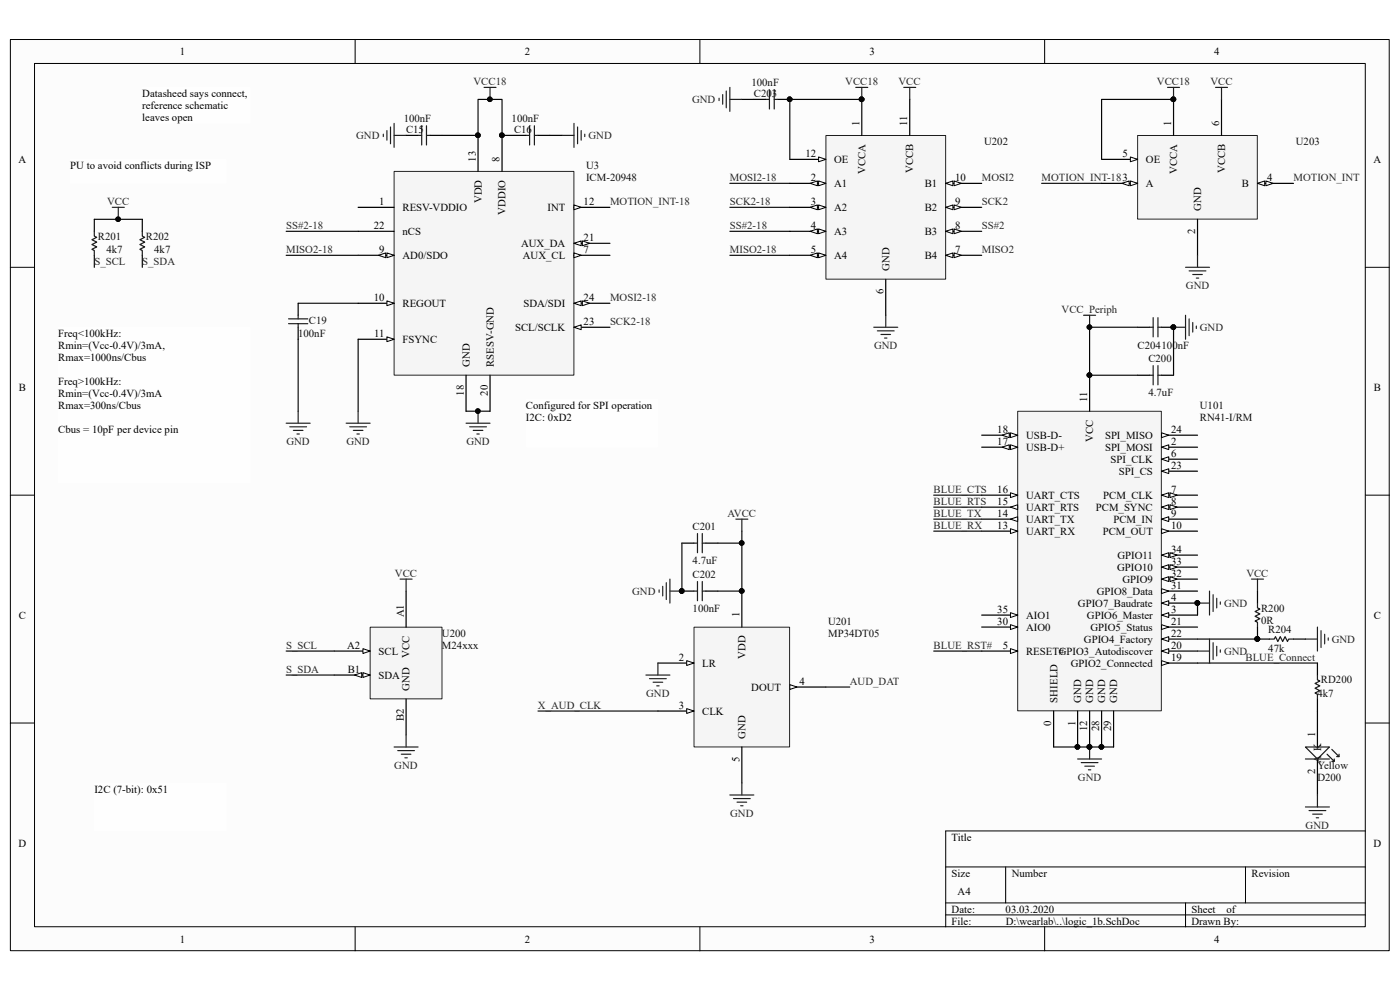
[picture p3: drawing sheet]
<svg xmlns="http://www.w3.org/2000/svg" width="297mm" height="210mm" viewBox="0 0 297 210" stroke-linecap="round" stroke-linejoin="round" font-family="sans-serif">
<path d="M2.2 8.4h292.5v193.3h-292.5z" fill="#fcfcfc"/>
<path d="M2.2 8.4h292.5v193.3h-292.5z" fill="none" stroke="#000" stroke-width=".21"/>
<path d="M7.4 13.5h282.2v183.1h-282.2z" fill="#fcfcfc"/>
<g fill="none" stroke="#000" stroke-width=".21">
<path d="M7.3 13.5h282.3v183.1h-282.3zM75.3 8.4v5.1M148.5 8.4v5.1M221.6 8.4v5.1M2.2 56.7h5.1M289.7 56.7h5.1M2.2 105h5.1M289.7 105h5.1M2.2 153.4h5.1M289.7 153.4h5.1M289.7 176.3h-89.1v20.3M75.3 196.6v5.1"/>
<path d="M148.5 196.6v5.1M200.6 183.9h89.1M200.6 191.5h89.1M200.6 194.1h89.1M213.4 183.9v7.6M221.6 196.6v5.1M251.5 191.5v5.1M264.2 183.9v7.6"/>
</g>
<g fill="none" stroke="#262626" stroke-width=".25">
<path d="M81.3 28.5v.5M82.1 27.7v2M82.8 26.9v3.6M83.6 28.7h2.6M83.6 26.2v5.1M119.2 28.7h2.6M121.8 26.2v5.1M122.5 26.9v3.6M123.3 27.7v2M124.1 28.5v.5M23.8 44h2.6M25.1 44v2.5"/>
<path d="M60.7 89.8h5.1M61.5 90.5h3.5M62.2 91.3h2.1M63 92.1h.5M63.3 87.2v2.6M73.4 89.8h5.1M74.2 90.5h3.6M75 91.3h2M75.7 92.1h.5M76 87.2v2.6M98.9 89.8h5.1M99.6 90.5h3.6"/>
<path d="M100.4 91.3h2M101.2 92.1h.5M101.4 87.2v2.6"/>
</g>
<g fill="#0e0e0e" stroke="#0e0e0e" stroke-width=".21">
<circle cx="101.4" cy="87.2" r=".49"/>
<circle cx="25.1" cy="46.5" r=".49"/>
</g>
<path d="M20 46.5h10.2M63.3 64.3h12.7M63.3 72v15.2M76 72v15.2M98.9 87.2h5.1" fill="none" stroke="#0e0e0e" stroke-width=".25"/>
<path d="M83.7 36.4h38.1v43.2h-38.1z" fill="#f5f5f5"/>
<path d="M83.6 36.4h38.2v43.2h-38.2z" fill="none" stroke="#262626" stroke-width=".21"/>
<path d="M76 44h7.6M121.8 69.4h7.6" fill="none" stroke="#000" stroke-width=".25"/>
<path d="M121.8 69.4l1.5-.5v1z" fill="#fcfcfc"/>
<path d="M121.8 69.4l1.5-.5v1z" fill="none" stroke="#000" stroke-width=".21"/>
<path d="M121.8 64.3h7.6" fill="none" stroke="#000" stroke-width=".25"/>
<path d="M121.8 64.3l1.5-.5v1z" fill="#fcfcfc"/>
<path d="M121.8 64.3l1.5-.5v1z" fill="none" stroke="#000" stroke-width=".21"/>
<path d="M123.5 63.8l1.6 .5-1.6 .5z" fill="#fcfcfc"/>
<path d="M123.5 63.8l1.6 .5-1.6 .5z" fill="none" stroke="#000" stroke-width=".21"/>
<path d="M121.8 51.6h7.6" fill="none" stroke="#000" stroke-width=".25"/>
<path d="M121.8 51.6l1.5-.5v1z" fill="#fcfcfc"/>
<path d="M121.8 51.6l1.5-.5v1z" fill="none" stroke="#000" stroke-width=".21"/>
<path d="M123.5 51.1l1.6 .5-1.6 .5z" fill="#fcfcfc"/>
<path d="M123.5 51.1l1.6 .5-1.6 .5z" fill="none" stroke="#000" stroke-width=".21"/>
<path d="M121.8 54.2h7.6" fill="none" stroke="#000" stroke-width=".25"/>
<path d="M121.8 53.7l1.5 .5-1.5 .5z" fill="#fcfcfc"/>
<path d="M121.8 53.7l1.5 .5-1.5 .5z" fill="none" stroke="#000" stroke-width=".21"/>
<path d="M106.5 28.7v7.7M76 54.2h7.6" fill="none" stroke="#000" stroke-width=".25"/>
<circle cx="106.5" cy="28.7" r=".49" fill="#0e0e0e" stroke="#0e0e0e" stroke-width=".21"/>
<path d="M82.1 53.7l1.5 .5-1.5 .5z" fill="#fcfcfc"/>
<path d="M82.1 53.7l1.5 .5-1.5 .5z" fill="none" stroke="#000" stroke-width=".21"/>
<path d="M80.3 54.2l1.5-.5v1z" fill="#fcfcfc"/>
<path d="M80.3 54.2l1.5-.5v1z" fill="none" stroke="#000" stroke-width=".21"/>
<path d="M76 64.3h7.6" fill="none" stroke="#000" stroke-width=".25"/>
<path d="M82.1 63.8l1.5 .5-1.5 .5z" fill="#fcfcfc"/>
<path d="M82.1 63.8l1.5 .5-1.5 .5z" fill="none" stroke="#000" stroke-width=".21"/>
<path d="M76 72h7.6" fill="none" stroke="#000" stroke-width=".25"/>
<path d="M82.1 71.5l1.5 .5-1.5 .5z" fill="#fcfcfc"/>
<path d="M82.1 71.5l1.5 .5-1.5 .5z" fill="none" stroke="#000" stroke-width=".21"/>
<path d="M121.8 44h7.6" fill="none" stroke="#000" stroke-width=".25"/>
<path d="M121.8 43.5l1.5 .5-1.5 .5z" fill="#fcfcfc"/>
<path d="M121.8 43.5l1.5 .5-1.5 .5z" fill="none" stroke="#000" stroke-width=".21"/>
<path d="M86.2 28.7h2.5M91.2 28.7h2.6M101.4 28.7v7.7M109 28.7h2.6M114.1 28.7h2.6M76 49.1h7.6M63.3 64.3v2.6M63.3 69.4v2.6M98.9 79.6v7.6M104 79.6v7.6" fill="none" stroke="#000" stroke-width=".25"/>
<g fill="#0e0e0e" stroke="#0e0e0e" stroke-width=".21">
<circle cx="101.4" cy="28.7" r=".49"/>
<circle cx="106.5" cy="28.7" r=".49"/>
</g>
<path d="M88.7 28.7h.8M89.5 26.7v4.1M90.5 26.7v4.1M90.5 28.7h.7M111.6 28.7h.8M112.4 26.7v4.1M113.4 28.7h.7M113.4 26.7v4.1M61.2 67.6h4.1M61.2 68.7h4.1M63.3 66.9v.7M63.3 68.7v.7" fill="none" stroke="#1c1c1c" stroke-width=".25"/>
<path d="M116.7 28.7h2.5" fill="none" stroke="#0e0e0e" stroke-width=".25"/>
<path d="M30.3 18.6h22.7v7.6h-22.7z" fill="#fefefe"/>
<path d="M30.2 18.5h22.8v7.7h-22.8z" fill="none" stroke="#fefefe" stroke-width=".21"/>
<path d="M20 46.5v2.6M20 54.2v2.5M30.2 46.5v2.6M30.2 54.2v2.5" fill="none" stroke="#000" stroke-width=".25"/>
<path d="M20 49.1v1l.5 .2-1 .6 1 .5-1 .5 1 .5-1 .5 .5 .2v1.1M30.2 49.1v1l.5 .2-1 .6 1 .5-1 .5 1 .5-1 .5 .5 .2v1.1" fill="none" stroke="#1c1c1c" stroke-width=".25"/>
<path d="M12.4 69.5h40.6v32.9h-40.6z" fill="#fefefe"/>
<path d="M12.4 69.4h40.6v33h-40.6z" fill="none" stroke="#fefefe" stroke-width=".21"/>
<path d="M241.3 69.4h2.6M246.4 69.4h2.6" fill="none" stroke="#000" stroke-width=".25"/>
<circle cx="248.9" cy="69.4" r=".49" fill="#0e0e0e" stroke="#0e0e0e" stroke-width=".21"/>
<path d="M243.9 69.4h.7M244.6 67.4v4.1M245.7 67.4v4.1M245.7 69.4h.7" fill="none" stroke="#1c1c1c" stroke-width=".25"/>
<path d="M111.7 84.8h27.8v10h-27.8z" fill="#fefefe"/>
<path d="M111.6 84.7h27.9v10.1h-27.9z" fill="none" stroke="#fefefe" stroke-width=".21"/>
<path d="M215.9 87.3h30.5v63.5h-30.5z" fill="#f5f5f5"/>
<path d="M215.9 87.2h30.5v63.6h-30.5z" fill="none" stroke="#262626" stroke-width=".21"/>
<path d="M231.2 79.6v7.6M246.4 94.9h7.7M228.6 150.8v7.7M231.2 150.8v7.7M233.7 150.8v7.7M236.2 150.8v7.7" fill="none" stroke="#000" stroke-width=".25"/>
<g fill="#0e0e0e" stroke="#0e0e0e" stroke-width=".21">
<circle cx="228.6" cy="158.4" r=".49"/>
<circle cx="231.1" cy="158.4" r=".49"/>
<circle cx="233.7" cy="158.4" r=".49"/>
<circle cx="231.1" cy="79.6" r=".49"/>
</g>
<path d="M246.4 94.9l1.6-.5v1z" fill="#fcfcfc"/>
<path d="M246.4 94.9l1.6-.5v1z" fill="none" stroke="#000" stroke-width=".21"/>
<path d="M246.4 97.4h7.7" fill="none" stroke="#000" stroke-width=".25"/>
<path d="M246.4 97.4l1.6-.5v1z" fill="#fcfcfc"/>
<path d="M246.4 97.4l1.6-.5v1z" fill="none" stroke="#000" stroke-width=".21"/>
<path d="M246.4 92.3h7.7" fill="none" stroke="#000" stroke-width=".25"/>
<path d="M246.4 91.8l1.6 .5-1.6 .5z" fill="#fcfcfc"/>
<path d="M246.4 91.8l1.6 .5-1.6 .5z" fill="none" stroke="#000" stroke-width=".21"/>
<path d="M246.4 100h7.7" fill="none" stroke="#000" stroke-width=".25"/>
<path d="M246.4 100l1.6-.6v1.1z" fill="#fcfcfc"/>
<path d="M246.4 100l1.6-.6v1.1z" fill="none" stroke="#000" stroke-width=".21"/>
<path d="M246.4 105h7.7" fill="none" stroke="#000" stroke-width=".25"/>
<path d="M246.4 105l1.6-.5v1.1z" fill="#fcfcfc"/>
<path d="M246.4 105l1.6-.5v1.1z" fill="none" stroke="#000" stroke-width=".21"/>
<path d="M248.2 104.5l1.5 .5-1.5 .6z" fill="#fcfcfc"/>
<path d="M248.2 104.5l1.5 .5-1.5 .6z" fill="none" stroke="#000" stroke-width=".21"/>
<path d="M246.4 107.6h7.7" fill="none" stroke="#000" stroke-width=".25"/>
<path d="M246.4 107.6l1.6-.5v1z" fill="#fcfcfc"/>
<path d="M246.4 107.6l1.6-.5v1z" fill="none" stroke="#000" stroke-width=".21"/>
<path d="M248.2 107.1l1.5 .5-1.5 .5z" fill="#fcfcfc"/>
<path d="M248.2 107.1l1.5 .5-1.5 .5z" fill="none" stroke="#000" stroke-width=".21"/>
<path d="M246.4 110.1h7.7" fill="none" stroke="#000" stroke-width=".25"/>
<path d="M246.4 110.1l1.6-.5v1z" fill="#fcfcfc"/>
<path d="M246.4 110.1l1.6-.5v1z" fill="none" stroke="#000" stroke-width=".21"/>
<path d="M246.4 112.7h7.7" fill="none" stroke="#000" stroke-width=".25"/>
<path d="M246.4 112.2l1.6 .5-1.6 .5z" fill="#fcfcfc"/>
<path d="M246.4 112.2l1.6 .5-1.6 .5z" fill="none" stroke="#000" stroke-width=".21"/>
<path d="M208.3 92.3h7.6" fill="none" stroke="#000" stroke-width=".25"/>
<path d="M214.4 91.8l1.5 .5-1.5 .5z" fill="#fcfcfc"/>
<path d="M214.4 91.8l1.5 .5-1.5 .5z" fill="none" stroke="#000" stroke-width=".21"/>
<path d="M212.6 92.3l1.5-.5v1z" fill="#fcfcfc"/>
<path d="M212.6 92.3l1.5-.5v1z" fill="none" stroke="#000" stroke-width=".21"/>
<path d="M208.3 94.9h7.6" fill="none" stroke="#000" stroke-width=".25"/>
<path d="M214.4 94.4l1.5 .5-1.5 .5z" fill="#fcfcfc"/>
<path d="M214.4 94.4l1.5 .5-1.5 .5z" fill="none" stroke="#000" stroke-width=".21"/>
<path d="M212.6 94.9l1.5-.5v1z" fill="#fcfcfc"/>
<path d="M212.6 94.9l1.5-.5v1z" fill="none" stroke="#000" stroke-width=".21"/>
<path d="M208.3 112.7h7.6" fill="none" stroke="#000" stroke-width=".25"/>
<path d="M214.4 112.2l1.5 .5-1.5 .5z" fill="#fcfcfc"/>
<path d="M214.4 112.2l1.5 .5-1.5 .5z" fill="none" stroke="#000" stroke-width=".21"/>
<path d="M208.3 110.1h7.6" fill="none" stroke="#000" stroke-width=".25"/>
<path d="M214.4 110.1l1.5-.5v1z" fill="#fcfcfc"/>
<path d="M214.4 110.1l1.5-.5v1z" fill="none" stroke="#000" stroke-width=".21"/>
<path d="M208.3 107.6h7.6" fill="none" stroke="#000" stroke-width=".25"/>
<path d="M214.4 107.6l1.5-.5v1z" fill="#fcfcfc"/>
<path d="M214.4 107.6l1.5-.5v1z" fill="none" stroke="#000" stroke-width=".21"/>
<path d="M208.3 105h7.6" fill="none" stroke="#000" stroke-width=".25"/>
<path d="M214.4 104.5l1.5 .5-1.5 .6z" fill="#fcfcfc"/>
<path d="M214.4 104.5l1.5 .5-1.5 .6z" fill="none" stroke="#000" stroke-width=".21"/>
<path d="M208.3 138.1h7.6" fill="none" stroke="#000" stroke-width=".25"/>
<path d="M214.4 137.6l1.5 .5-1.5 .5z" fill="#fcfcfc"/>
<path d="M214.4 137.6l1.5 .5-1.5 .5z" fill="none" stroke="#000" stroke-width=".21"/>
<path d="M246.4 130.5h7.7" fill="none" stroke="#000" stroke-width=".25"/>
<path d="M246.4 130.5l1.6-.5v1z" fill="#fcfcfc"/>
<path d="M246.4 130.5l1.6-.5v1z" fill="none" stroke="#000" stroke-width=".21"/>
<path d="M246.4 127.9h7.7" fill="none" stroke="#000" stroke-width=".25"/>
<path d="M246.4 127.9l1.6-.5v1z" fill="#fcfcfc"/>
<path d="M246.4 127.9l1.6-.5v1z" fill="none" stroke="#000" stroke-width=".21"/>
<circle cx="254" cy="127.9" r=".49" fill="#0e0e0e" stroke="#0e0e0e" stroke-width=".21"/>
<path d="M246.4 140.7h7.7" fill="none" stroke="#000" stroke-width=".25"/>
<path d="M246.4 140.1l1.6 .6-1.6 .5z" fill="#fcfcfc"/>
<path d="M246.4 140.1l1.6 .6-1.6 .5z" fill="none" stroke="#000" stroke-width=".21"/>
<path d="M246.4 138.1h7.7" fill="none" stroke="#000" stroke-width=".25"/>
<path d="M246.4 138.1l1.6-.5v1z" fill="#fcfcfc"/>
<path d="M246.4 138.1l1.6-.5v1z" fill="none" stroke="#000" stroke-width=".21"/>
<path d="M246.4 135.6h7.7" fill="none" stroke="#000" stroke-width=".25"/>
<path d="M246.4 135.6l1.6-.5v1z" fill="#fcfcfc"/>
<path d="M246.4 135.6l1.6-.5v1z" fill="none" stroke="#000" stroke-width=".21"/>
<path d="M246.4 133h7.7" fill="none" stroke="#000" stroke-width=".25"/>
<path d="M246.4 132.5l1.6 .5-1.6 .5z" fill="#fcfcfc"/>
<path d="M246.4 132.5l1.6 .5-1.6 .5z" fill="none" stroke="#000" stroke-width=".21"/>
<path d="M246.4 125.4h7.7" fill="none" stroke="#000" stroke-width=".25"/>
<path d="M246.4 124.9l1.6 .5-1.6 .5z" fill="#fcfcfc"/>
<path d="M246.4 124.9l1.6 .5-1.6 .5z" fill="none" stroke="#000" stroke-width=".21"/>
<path d="M246.4 122.9h7.7" fill="none" stroke="#000" stroke-width=".25"/>
<path d="M246.4 122.9l1.6-.6v1.1z" fill="#fcfcfc"/>
<path d="M246.4 122.9l1.6-.6v1.1z" fill="none" stroke="#000" stroke-width=".21"/>
<path d="M248.2 122.3l1.5 .6-1.5 .5z" fill="#fcfcfc"/>
<path d="M248.2 122.3l1.5 .6-1.5 .5z" fill="none" stroke="#000" stroke-width=".21"/>
<path d="M246.4 120.3h7.7" fill="none" stroke="#000" stroke-width=".25"/>
<path d="M246.4 120.3l1.6-.5v1z" fill="#fcfcfc"/>
<path d="M246.4 120.3l1.6-.5v1z" fill="none" stroke="#000" stroke-width=".21"/>
<path d="M248.2 119.8l1.5 .5-1.5 .5z" fill="#fcfcfc"/>
<path d="M248.2 119.8l1.5 .5-1.5 .5z" fill="none" stroke="#000" stroke-width=".21"/>
<path d="M246.4 117.8h7.7" fill="none" stroke="#000" stroke-width=".25"/>
<path d="M246.4 117.8l1.6-.5v1z" fill="#fcfcfc"/>
<path d="M246.4 117.8l1.6-.5v1z" fill="none" stroke="#000" stroke-width=".21"/>
<path d="M248.2 117.3l1.5 .5-1.5 .5z" fill="#fcfcfc"/>
<path d="M248.2 117.3l1.5 .5-1.5 .5z" fill="none" stroke="#000" stroke-width=".21"/>
<path d="M208.3 130.5h7.6" fill="none" stroke="#000" stroke-width=".25"/>
<path d="M214.4 130l1.5 .5-1.5 .5z" fill="#fcfcfc"/>
<path d="M214.4 130l1.5 .5-1.5 .5z" fill="none" stroke="#000" stroke-width=".21"/>
<path d="M208.3 133h7.6" fill="none" stroke="#000" stroke-width=".25"/>
<path d="M214.4 132.5l1.5 .5-1.5 .5z" fill="#fcfcfc"/>
<path d="M214.4 132.5l1.5 .5-1.5 .5z" fill="none" stroke="#000" stroke-width=".21"/>
<path d="M223.5 150.8v7.7M279.5 140.7v2.5M279.5 148.3v10.2M279.5 161v7.6" fill="none" stroke="#000" stroke-width=".25"/>
<g fill="#0e0e0e" stroke="#0e0e0e" stroke-width=".21">
<circle cx="228.6" cy="158.4" r=".49"/>
<circle cx="231.1" cy="158.4" r=".49"/>
<circle cx="233.7" cy="158.4" r=".49"/>
<circle cx="231.1" cy="79.6" r=".49"/>
<circle cx="254" cy="127.9" r=".49"/>
<circle cx="248.9" cy="69.4" r=".49"/>
</g>
<g fill="none" stroke="#262626" stroke-width=".25">
<path d="M249 69.4h2.5M251.5 66.9v5.1M252.3 67.6v3.6M253 68.4v2M253.8 69.2v.5M254.1 127.9h2.5M254.1 138.1h2.5M256.6 125.4v5.1M256.6 135.6v5.1M257.4 126.2v3.5M257.4 136.3v3.6M258.1 126.9v2.1"/>
<path d="M258.1 137.1v2M258.9 127.7v.5M258.9 137.9v.5M231.2 158.5v2.5M228.6 161h5.1M229.4 161.8h3.5M230.1 162.5h2.1M230.9 163.3h.5M277 171.2h5M277.7 172h3.6M278.5 172.7h2M279.2 173.5h.5"/>
<path d="M279.5 168.6v2.6"/>
</g>
<path d="M60.7 54.2h15.3M198.1 105h10.2M198.1 107.6h10.2M198.1 110.1h10.2M198.1 112.7h10.2M198.1 138.1h10.2M254.1 127.9v2.6M223.5 158.5h12.7M254.1 140.7h25.4" fill="none" stroke="#0e0e0e" stroke-width=".25"/>
<path d="M277 158.5h5l-2.5 2.5zM279.5 143.2v1l.5 .3-1 .5 1 .5-1 .5 1 .5-1 .5 .5 .3v1M281.5 160l1.6 1.5v-.5M282.5 159l1.6 1.5M284.1 160v.5h-.5M277 161h5M282.5 161.5h.6" fill="none" stroke="#1c1c1c" stroke-width=".25"/>
<path d="M15 33.9h33v5h-33z" fill="#fefefe"/>
<path d="M14.9 33.8h33.1v5.1h-33.1z" fill="none" stroke="#fefefe" stroke-width=".21"/>
<path d="M265.5 122.9h2.5M266.8 122.9v2.5M277 135.6h2.5M279.5 133v5.1M280.3 133.8v3.6M281 134.6v2M281.8 135.3v.5" fill="none" stroke="#262626" stroke-width=".25"/>
<path d="M60.7 49.1h15.3M254.1 135.6h12.7" fill="none" stroke="#0e0e0e" stroke-width=".25"/>
<circle cx="266.7" cy="135.5" r=".49" fill="#0e0e0e" stroke="#0e0e0e" stroke-width=".21"/>
<path d="M266.8 125.4v2.5M266.8 133v2.6h2.5M274.4 135.6h2.6" fill="none" stroke="#000" stroke-width=".25"/>
<path d="M266.8 127.9v1.1l.5 .2-1 .5 1 .5-1 .5 1 .5-1 .6 .5 .2v1M269.3 135.6h1l.3-.5 .5 1 .5-1 .5 1 .5-1 .5 1 .3-.5h1" fill="none" stroke="#1c1c1c" stroke-width=".25"/>
<path d="M20.1 166.2h27.9v10h-27.9z" fill="#fefefe"/>
<path d="M20 166.1h28v10.1h-28z" fill="none" stroke="#fefefe" stroke-width=".21"/>
<path d="M78.6 133.1h15.2v15.2h-15.2z" fill="#f5f5f5"/>
<path d="M78.5 133.1h15.3v15.2h-15.3z" fill="none" stroke="#262626" stroke-width=".21"/>
<path d="M70.9 138.1h7.6M86.2 125.4v7.6M86.2 148.3v7.6" fill="none" stroke="#000" stroke-width=".25"/>
<path d="M77 137.6l1.5 .5-1.5 .5z" fill="#fcfcfc"/>
<path d="M77 137.6l1.5 .5-1.5 .5z" fill="none" stroke="#000" stroke-width=".21"/>
<path d="M70.9 143.2h7.6" fill="none" stroke="#000" stroke-width=".25"/>
<path d="M77 142.7l1.5 .5-1.5 .5z" fill="#fcfcfc"/>
<path d="M77 142.7l1.5 .5-1.5 .5z" fill="none" stroke="#000" stroke-width=".21"/>
<path d="M75.2 143.2l1.5-.5v1z" fill="#fcfcfc"/>
<path d="M75.2 143.2l1.5-.5v1z" fill="none" stroke="#000" stroke-width=".21"/>
<path d="M229.9 66.9h2.5M231.2 66.9v2.5M84.9 122.9h2.5M86.2 122.9v2.5M83.6 158.5h5.1M84.4 159.2h3.5M85.1 160h2.1M86.2 155.9v2.6M85.9 160.8h.5" fill="none" stroke="#262626" stroke-width=".25"/>
<path d="M241.3 69.4h-10.1v10.2h10.1M249 69.4v10.2M60.7 138.1h10.2M60.7 143.2h10.2" fill="none" stroke="#0e0e0e" stroke-width=".25"/>
<g fill="#0e0e0e" stroke="#0e0e0e" stroke-width=".21">
<circle cx="231.1" cy="69.4" r=".49"/>
<circle cx="248.9" cy="69.4" r=".49"/>
<circle cx="231.1" cy="79.6" r=".49"/>
</g>
<path d="M241.3 79.6h2.6M246.4 79.6h2.6" fill="none" stroke="#000" stroke-width=".25"/>
<path d="M243.9 79.6h.7M244.6 77.6v4M245.7 77.6v4M245.7 79.6h.7" fill="none" stroke="#1c1c1c" stroke-width=".25"/>
<path d="M147.3 133.1h20.2v25.4h-20.2z" fill="#f5f5f5"/>
<path d="M147.2 133.1h20.3v25.4h-20.3z" fill="none" stroke="#262626" stroke-width=".21"/>
<path d="M157.4 125.4v7.6M139.6 140.7h7.6M157.4 158.5v7.6" fill="none" stroke="#000" stroke-width=".25"/>
<circle cx="157.4" cy="125.4" r=".49" fill="#0e0e0e" stroke="#0e0e0e" stroke-width=".21"/>
<path d="M145.7 140.1l1.5 .6-1.5 .5z" fill="#fcfcfc"/>
<path d="M145.7 140.1l1.5 .6-1.5 .5z" fill="none" stroke="#000" stroke-width=".21"/>
<path d="M139.6 150.8h7.6" fill="none" stroke="#000" stroke-width=".25"/>
<path d="M145.7 150.3l1.5 .5-1.5 .5z" fill="#fcfcfc"/>
<path d="M145.7 150.3l1.5 .5-1.5 .5z" fill="none" stroke="#000" stroke-width=".21"/>
<path d="M167.6 145.7h7.6" fill="none" stroke="#000" stroke-width=".25"/>
<path d="M167.6 145.2l1.5 .5-1.5 .6z" fill="#fcfcfc"/>
<path d="M167.6 145.2l1.5 .5-1.5 .6z" fill="none" stroke="#000" stroke-width=".21"/>
<g fill="#0e0e0e" stroke="#0e0e0e" stroke-width=".21">
<circle cx="157.4" cy="125.4" r=".49"/>
<circle cx="144.6" cy="125.4" r=".49"/>
<circle cx="157.4" cy="115.2" r=".49"/>
<circle cx="103.9" cy="21.1" r=".49"/>
<circle cx="106.5" cy="28.7" r=".49"/>
<circle cx="101.4" cy="28.7" r=".49"/>
<circle cx="182.8" cy="21.1" r=".49"/>
</g>
<g fill="none" stroke="#262626" stroke-width=".25">
<path d="M102.7 18.5h2.5M104 18.5v2.6M181.6 18.5h2.5M182.8 18.5v2.6M191.7 18.5h2.6M193 18.5v2.6M185.4 69.4h5.1M186.1 70.2h3.6M186.9 71h2M187.7 71.7h.5M187.9 66.9v2.5M156.1 110.1h2.6"/>
<path d="M157.4 110.1v2.6M139.8 125.1v.6M140.6 124.4v2M141.4 123.6v3.6M142.1 122.9v5M142.1 125.4h2.6M137 143.2h5.1M137.8 144h3.6M138.6 144.7h2M139.3 145.5h.5M139.6 140.7v2.5M154.8 168.6h5.1"/>
<path d="M155.6 169.4h3.6M156.4 170.2h2M157.1 170.9h.5M157.4 166.1v2.5"/>
</g>
<path d="M93.8 28.7h7.6v-7.6h5.1v7.6h2.5M154.8 38.9h12.8M154.8 54.2h12.8M154.8 49.1h12.8M154.8 44h12.8M144.7 115.2v10.2M152.3 115.2h5.1M157.4 112.7v12.7h-5.1M114.1 150.8h25.5M175.2 145.7h5.1" fill="none" stroke="#0e0e0e" stroke-width=".25"/>
<path d="M144.7 115.2h2.5M149.8 115.2h2.5M144.7 125.4h2.5M149.8 125.4h2.5" fill="none" stroke="#000" stroke-width=".25"/>
<path d="M147.2 115.2h.8M148 113.2v4.1M149 113.2v4.1M149 115.2h.8M147.2 125.4h.8M148 123.4v4M149 123.4v4M149 125.4h.8" fill="none" stroke="#1c1c1c" stroke-width=".25"/>
<path d="M175.3 28.8h25.3v30.4h-25.3z" fill="#f5f5f5"/>
<path d="M175.2 28.7h25.4v30.5h-25.4z" fill="none" stroke="#262626" stroke-width=".21"/>
<path d="M167.6 38.9h7.6M182.8 21.1v7.6M193 21.1v7.6M187.9 59.2v7.7" fill="none" stroke="#000" stroke-width=".25"/>
<circle cx="182.8" cy="21.1" r=".49" fill="#0e0e0e" stroke="#0e0e0e" stroke-width=".21"/>
<path d="M173.7 38.4l1.5 .5-1.5 .5z" fill="#fcfcfc"/>
<path d="M173.7 38.4l1.5 .5-1.5 .5z" fill="none" stroke="#000" stroke-width=".21"/>
<path d="M171.9 38.9l1.5-.5v1z" fill="#fcfcfc"/>
<path d="M171.9 38.9l1.5-.5v1z" fill="none" stroke="#000" stroke-width=".21"/>
<path d="M167.6 44h7.6" fill="none" stroke="#000" stroke-width=".25"/>
<path d="M173.7 43.5l1.5 .5-1.5 .5z" fill="#fcfcfc"/>
<path d="M173.7 43.5l1.5 .5-1.5 .5z" fill="none" stroke="#000" stroke-width=".21"/>
<path d="M171.9 44l1.5-.5v1z" fill="#fcfcfc"/>
<path d="M171.9 44l1.5-.5v1z" fill="none" stroke="#000" stroke-width=".21"/>
<path d="M167.6 49.1h7.6" fill="none" stroke="#000" stroke-width=".25"/>
<path d="M173.7 48.6l1.5 .5-1.5 .5z" fill="#fcfcfc"/>
<path d="M173.7 48.6l1.5 .5-1.5 .5z" fill="none" stroke="#000" stroke-width=".21"/>
<path d="M171.9 49.1l1.5-.5v1z" fill="#fcfcfc"/>
<path d="M171.9 49.1l1.5-.5v1z" fill="none" stroke="#000" stroke-width=".21"/>
<path d="M167.6 54.2h7.6" fill="none" stroke="#000" stroke-width=".25"/>
<path d="M173.7 53.7l1.5 .5-1.5 .5z" fill="#fcfcfc"/>
<path d="M173.7 53.7l1.5 .5-1.5 .5z" fill="none" stroke="#000" stroke-width=".21"/>
<path d="M171.9 54.2l1.5-.5v1z" fill="#fcfcfc"/>
<path d="M171.9 54.2l1.5-.5v1z" fill="none" stroke="#000" stroke-width=".21"/>
<path d="M200.6 38.9h7.7" fill="none" stroke="#000" stroke-width=".25"/>
<path d="M200.6 38.9l1.6-.5v1z" fill="#fcfcfc"/>
<path d="M200.6 38.9l1.6-.5v1z" fill="none" stroke="#000" stroke-width=".21"/>
<path d="M202.4 38.4l1.5 .5-1.5 .5z" fill="#fcfcfc"/>
<path d="M202.4 38.4l1.5 .5-1.5 .5z" fill="none" stroke="#000" stroke-width=".21"/>
<path d="M200.6 44h7.7" fill="none" stroke="#000" stroke-width=".25"/>
<path d="M200.6 44l1.6-.5v1z" fill="#fcfcfc"/>
<path d="M200.6 44l1.6-.5v1z" fill="none" stroke="#000" stroke-width=".21"/>
<path d="M202.4 43.5l1.5 .5-1.5 .5z" fill="#fcfcfc"/>
<path d="M202.4 43.5l1.5 .5-1.5 .5z" fill="none" stroke="#000" stroke-width=".21"/>
<path d="M200.6 49.1h7.7" fill="none" stroke="#000" stroke-width=".25"/>
<path d="M200.6 49.1l1.6-.5v1z" fill="#fcfcfc"/>
<path d="M200.6 49.1l1.6-.5v1z" fill="none" stroke="#000" stroke-width=".21"/>
<path d="M202.4 48.6l1.5 .5-1.5 .5z" fill="#fcfcfc"/>
<path d="M202.4 48.6l1.5 .5-1.5 .5z" fill="none" stroke="#000" stroke-width=".21"/>
<path d="M200.6 54.2h7.7" fill="none" stroke="#000" stroke-width=".25"/>
<path d="M200.6 54.2l1.6-.5v1z" fill="#fcfcfc"/>
<path d="M200.6 54.2l1.6-.5v1z" fill="none" stroke="#000" stroke-width=".21"/>
<path d="M202.4 53.7l1.5 .5-1.5 .5z" fill="#fcfcfc"/>
<path d="M202.4 53.7l1.5 .5-1.5 .5z" fill="none" stroke="#000" stroke-width=".21"/>
<path d="M167.6 33.8h7.6" fill="none" stroke="#000" stroke-width=".25"/>
<path d="M173.7 33.3l1.5 .5-1.5 .5z" fill="#fcfcfc"/>
<path d="M173.7 33.3l1.5 .5-1.5 .5z" fill="none" stroke="#000" stroke-width=".21"/>
<circle cx="182.8" cy="21.1" r=".49" fill="#0e0e0e" stroke="#0e0e0e" stroke-width=".21"/>
<path d="M241.4 28.8h25.3v17.7h-25.3z" fill="#f5f5f5"/>
<path d="M241.3 28.7h25.4v17.8h-25.4z" fill="none" stroke="#262626" stroke-width=".21"/>
<path d="M233.7 38.9h7.6M249 21.1v7.6M259.1 21.1v7.6M254.1 46.5v7.7" fill="none" stroke="#000" stroke-width=".25"/>
<circle cx="248.9" cy="21.1" r=".49" fill="#0e0e0e" stroke="#0e0e0e" stroke-width=".21"/>
<path d="M239.8 38.4l1.5 .5-1.5 .5z" fill="#fcfcfc"/>
<path d="M239.8 38.4l1.5 .5-1.5 .5z" fill="none" stroke="#000" stroke-width=".21"/>
<path d="M238 38.9l1.6-.5v1z" fill="#fcfcfc"/>
<path d="M238 38.9l1.6-.5v1z" fill="none" stroke="#000" stroke-width=".21"/>
<path d="M266.8 38.9h7.6" fill="none" stroke="#000" stroke-width=".25"/>
<path d="M266.8 38.9l1.5-.5v1z" fill="#fcfcfc"/>
<path d="M266.8 38.9l1.5-.5v1z" fill="none" stroke="#000" stroke-width=".21"/>
<path d="M268.6 38.4l1.5 .5-1.5 .5z" fill="#fcfcfc"/>
<path d="M268.6 38.4l1.5 .5-1.5 .5z" fill="none" stroke="#000" stroke-width=".21"/>
<path d="M233.7 33.8h7.6" fill="none" stroke="#000" stroke-width=".25"/>
<path d="M239.8 33.3l1.5 .5-1.5 .5z" fill="#fcfcfc"/>
<path d="M239.8 33.3l1.5 .5-1.5 .5z" fill="none" stroke="#000" stroke-width=".21"/>
<g fill="#0e0e0e" stroke="#0e0e0e" stroke-width=".21">
<circle cx="248.9" cy="21.1" r=".49"/>
<circle cx="167.5" cy="21.1" r=".49"/>
<circle cx="182.8" cy="21.1" r=".49"/>
</g>
<g fill="none" stroke="#262626" stroke-width=".25">
<path d="M154.1 19.3v3.6M154.8 18.5v5.1M247.7 18.5h2.5M249 18.5v2.6M257.9 18.5h2.5M259.1 18.5v2.6M152.6 20.8v.5M153.3 20.1v2M154.8 21.1h2.6M251.5 56.7h5.1M252.3 57.5h3.5M253 58.2h2.1"/>
<path d="M253.8 59h.5M254.1 54.2v2.5"/>
</g>
<path d="M157.4 21.1h2.5M182.8 21.1h-15.2v12.7M221 38.9h12.7M249 21.1h-15.3v12.7" fill="none" stroke="#0e0e0e" stroke-width=".25"/>
<path d="M159.9 21.1h2.6M165 21.1h2.6" fill="none" stroke="#000" stroke-width=".25"/>
<path d="M163.2 19.1v4M164.3 19.1v4M162.5 21.1h.7M164.3 21.1h.7" fill="none" stroke="#1c1c1c" stroke-width=".25"/>
<g font-size="2.3">
<text x="38.2" y="11.7">1</text>
<text x="111.3" y="11.7">2</text>
<text x="184.5" y="11.7">3</text>
<text x="257.6" y="11.7">4</text>
<text x="30.2" y="20.6">Datasheed says connect,</text>
<text x="30.2" y="23.1">reference schematic</text>
<text x="30.2" y="25.7">leaves open</text>
<text x="182.3" y="26.7" transform="rotate(-90 182.3 26.7)">1</text>
<text x="192.5" y="26.7" transform="rotate(-90 192.5 26.7)">11</text>
<text x="248.5" y="26.7" transform="rotate(-90 248.5 26.7)">1</text>
<text x="258.7" y="26.7" transform="rotate(-90 258.7 26.7)">6</text>
<text x="3.9" y="34.6">A</text>
<text x="14.9" y="35.9">PU to avoid conflicts during ISP</text>
<text x="100.9" y="34.3" transform="rotate(-90 100.9 34.3)">13</text>
<text x="106" y="34.3" transform="rotate(-90 106 34.3)">8</text>
<text x="170.9" y="33.3">12</text>
<text x="177" y="34.6">OE</text>
<text x="238.2" y="33.3">5</text>
<text x="243.1" y="34.6">OE</text>
<text x="291.4" y="34.6">A</text>
<text x="172" y="38.4">2</text>
<text x="177" y="39.7">A1</text>
<text x="183.6" y="36.9" transform="rotate(-90 183.6 36.9)">VCCA</text>
<text x="193.8" y="36.7" transform="rotate(-90 193.8 36.7)">VCCB</text>
<text x="196.2" y="39.7">B1</text>
<text x="202.6" y="38.4">10</text>
<text x="243.1" y="39.7">A</text>
<text x="249.7" y="36.9" transform="rotate(-90 249.7 36.9)">VCCA</text>
<text x="259.9" y="36.7" transform="rotate(-90 259.9 36.7)">VCCB</text>
<text x="263.5" y="39.7">B</text>
<text x="268.8" y="38.4">4</text>
<text x="80.4" y="43.5">1</text>
<text x="85.4" y="44.7">RESV-VDDIO</text>
<text x="102.2" y="43.1" transform="rotate(-90 102.2 43.1)">VDD</text>
<text x="107.3" y="45.6" transform="rotate(-90 107.3 45.6)">VDDIO</text>
<text x="116.2" y="44.7">INT</text>
<text x="123.8" y="43.5">12</text>
<text x="172" y="43.5">3</text>
<text x="177" y="44.7">A2</text>
<text x="196.2" y="44.7">B2</text>
<text x="202.6" y="43.5">9</text>
<text x="254.8" y="44.7" transform="rotate(-90 254.8 44.7)">GND</text>
<text x="79.3" y="48.6">22</text>
<text x="80.4" y="53.7">9</text>
<text x="85.4" y="49.8">nCS</text>
<text x="110.5" y="52.4">AUX_DA</text>
<text x="123.8" y="51.1">21</text>
<text x="123.8" y="53.7">7</text>
<text x="172" y="48.6">4</text>
<text x="172" y="53.7">5</text>
<text x="177" y="49.8">A3</text>
<text x="196.2" y="49.8">B3</text>
<text x="202.6" y="48.6">8</text>
<text x="202.6" y="53.7">7</text>
<text x="253.6" y="49.7" transform="rotate(-90 253.6 49.7)">2</text>
<text x="85.4" y="54.9">AD0/SDO</text>
<text x="110.9" y="54.9">AUX_CL</text>
<text x="177" y="54.9">A4</text>
<text x="188.7" y="57.5" transform="rotate(-90 188.7 57.5)">GND</text>
<text x="196.2" y="54.9">B4</text>
<text x="79.3" y="63.8">10</text>
<text x="85.4" y="65.1">REGOUT</text>
<text x="111" y="65.1">SDA/SDI</text>
<text x="123.8" y="63.8">24</text>
<text x="187.4" y="62.4" transform="rotate(-90 187.4 62.4)">6</text>
<text x="12.4" y="71.5">Freq&lt;100kHz:</text>
<text x="79.4" y="71.5">11</text>
<text x="109.3" y="70.2">SCL/SCLK</text>
<text x="123.8" y="68.9">23</text>
<text x="12.4" y="74">Rmin=(Vcc-0.4V)/3mA,</text>
<text x="12.4" y="76.6">Rmax=1000ns/Cbus</text>
<text x="85.4" y="72.7">FSYNC</text>
<text x="99.7" y="77.8" transform="rotate(-90 99.7 77.8)">GND</text>
<text x="104.7" y="77.8" transform="rotate(-90 104.7 77.8)">RSESV-GND</text>
<text x="4" y="82.9">B</text>
<text x="12.4" y="81.7">Freq&gt;100kHz:</text>
<text x="98.4" y="83.9" transform="rotate(-90 98.4 83.9)">18</text>
<text x="103.5" y="83.9" transform="rotate(-90 103.5 83.9)">20</text>
<text x="291.5" y="82.9">B</text>
<text x="12.4" y="84.2">Rmin=(Vcc-0.4V)/3mA</text>
<text x="12.4" y="86.7">Rmax=300ns/Cbus</text>
<text x="111.6" y="86.7">Configured for SPI operation</text>
<text x="111.6" y="89.3">I2C: 0xD2</text>
<text x="230.7" y="85.2" transform="rotate(-90 230.7 85.2)">11</text>
<text x="12.4" y="91.8">Cbus = 10pF per device pin</text>
<text x="211.6" y="91.8">18</text>
<text x="211.6" y="94.4">17</text>
<text x="217.7" y="93.1">USB-D-</text>
<text x="217.7" y="95.6">USB-D+</text>
<text x="231.9" y="93.7" transform="rotate(-90 231.9 93.7)">VCC</text>
<text x="234.4" y="95.6">SPI_MOSI</text>
<text x="234.4" y="93.1">SPI_MISO</text>
<text x="248.5" y="94.4">2</text>
<text x="248.5" y="91.8">24</text>
<text x="235.6" y="98.2">SPI_CLK</text>
<text x="237.4" y="100.7">SPI_CS</text>
<text x="248.5" y="96.9">6</text>
<text x="248.5" y="99.4">23</text>
<text x="211.6" y="107.1">15</text>
<text x="211.6" y="104.6">16</text>
<text x="217.7" y="105.8">UART_CTS</text>
<text x="234.1" y="105.8">PCM_CLK</text>
<text x="248.5" y="104.6">7</text>
<text x="248.5" y="107.1">8</text>
<text x="211.6" y="112.2">13</text>
<text x="211.6" y="109.6">14</text>
<text x="217.7" y="113.5">UART_RX</text>
<text x="217.7" y="110.9">UART_TX</text>
<text x="217.7" y="108.4">UART_RTS</text>
<text x="232.5" y="108.4">PCM_SYNC</text>
<text x="233.9" y="113.5">PCM_OUT</text>
<text x="236.2" y="110.9">PCM_IN</text>
<text x="248.5" y="109.6">9</text>
<text x="248.5" y="112.2">10</text>
<text x="237.1" y="118.5">GPIO11</text>
<text x="248.5" y="119.8">33</text>
<text x="248.5" y="117.3">34</text>
<text x="237" y="121.1">GPIO10</text>
<text x="238.1" y="123.6">GPIO9</text>
<text x="248.5" y="124.9">31</text>
<text x="248.5" y="122.3">32</text>
<text x="4" y="131.3">C</text>
<text x="85.6" y="131" transform="rotate(-90 85.6 131)">A1</text>
<text x="156.9" y="131" transform="rotate(-90 156.9 131)">1</text>
<text x="211.6" y="130">35</text>
<text x="217.7" y="131.3">AIO1</text>
<text x="228.7" y="128.7">GPIO7_Baudrate</text>
<text x="230.6" y="131.3">GPIO6_Master</text>
<text x="232.7" y="126.2">GPIO8_Data</text>
<text x="248.5" y="130">3</text>
<text x="248.5" y="127.4">4</text>
<text x="291.5" y="131.3">C</text>
<text x="73.7" y="137.6">A2</text>
<text x="211.6" y="132.5">30</text>
<text x="212.7" y="137.6">5</text>
<text x="217.7" y="133.8">AIO0</text>
<text x="230" y="136.4">GPIO4_Factory</text>
<text x="231.4" y="133.8">GPIO5_Status</text>
<text x="248.5" y="137.6">20</text>
<text x="248.5" y="135.1">22</text>
<text x="248.5" y="132.5">21</text>
<text x="73.8" y="142.7">B1</text>
<text x="80.3" y="138.9">SCL</text>
<text x="80.3" y="144">SDA</text>
<text x="86.9" y="139.5" transform="rotate(-90 86.9 139.5)">VCC</text>
<text x="144" y="140.2">2</text>
<text x="149" y="141.4">LR</text>
<text x="158.2" y="139.8" transform="rotate(-90 158.2 139.8)">VDD</text>
<text x="217.7" y="138.9">RESET#</text>
<text x="224.6" y="138.9">GPIO3_Autodiscover</text>
<text x="227.2" y="141.4">GPIO2_Connected</text>
<text x="248.5" y="140.2">19</text>
<text x="86.9" y="146.5" transform="rotate(-90 86.9 146.5)">GND</text>
<text x="159.4" y="146.5">DOUT</text>
<text x="169.6" y="145.2">4</text>
<text x="224.3" y="149.1" transform="rotate(-90 224.3 149.1)">SHIELD</text>
<text x="229.4" y="149.1" transform="rotate(-90 229.4 149.1)">GND</text>
<text x="231.9" y="149.1" transform="rotate(-90 231.9 149.1)">GND</text>
<text x="234.5" y="149.1" transform="rotate(-90 234.5 149.1)">GND</text>
<text x="237" y="149.1" transform="rotate(-90 237 149.1)">GND</text>
<text x="85.6" y="153" transform="rotate(-90 85.6 153)">B2</text>
<text x="144" y="150.3">3</text>
<text x="149" y="151.6">CLK</text>
<text x="223" y="154" transform="rotate(-90 223 154)">0</text>
<text x="228.1" y="154" transform="rotate(-90 228.1 154)">1</text>
<text x="230.7" y="155.2" transform="rotate(-90 230.7 155.2)">12</text>
<text x="233.2" y="155.2" transform="rotate(-90 233.2 155.2)">28</text>
<text x="235.8" y="155.2" transform="rotate(-90 235.8 155.2)">29</text>
<text x="156.9" y="161.7" transform="rotate(-90 156.9 161.7)">5</text>
<text x="158.2" y="156.7" transform="rotate(-90 158.2 156.7)">GND</text>
<text x="279" y="156.4" transform="rotate(-90 279 156.4)">1</text>
<text x="280.3" y="161.9" transform="rotate(-90 280.3 161.9)">A K</text>
<text x="279" y="164.2" transform="rotate(-90 279 164.2)">2</text>
<text x="20" y="168.1">I2C (7-bit): 0x51</text>
<text x="3.9" y="179.6">D</text>
<text x="201.9" y="178.3">Title</text>
<text x="291.4" y="179.6">D</text>
<text x="201.9" y="186">Size</text>
<text x="214.6" y="186">Number</text>
<text x="265.5" y="186">Revision</text>
<text x="203.2" y="189.8">A4</text>
<text x="201.9" y="193.6">Date:</text>
<text x="201.9" y="196.1">File:</text>
<text x="213.3" y="193.6">03.03.2020</text>
<text x="213.4" y="196.1">D:\wearlab\..\logic_1b.SchDoc</text>
<text x="252.8" y="196.1">Drawn By:</text>
<text x="252.8" y="193.6">Sheet</text>
<text x="260.2" y="193.6">of</text>
<text x="38.2" y="199.9">1</text>
<text x="111.3" y="199.9">2</text>
<text x="184.5" y="199.9">3</text>
<text x="257.6" y="199.9">4</text>
</g>
<g font-size="2.3" fill="#262626">
<text x="100.5" y="18">VCC18</text>
<text x="146.8" y="21.8">GND</text>
<text x="179.3" y="18">VCC18</text>
<text x="190.6" y="18">VCC</text>
<text x="245.4" y="18">VCC18</text>
<text x="256.8" y="18">VCC</text>
<text x="75.6" y="29.5">GND</text>
<text x="124.8" y="29.5">GND</text>
<text x="154.9" y="38.4">MOSI2-18</text>
<text x="208.3" y="38.4">MOSI2</text>
<text x="221" y="38.4">MOTION_INT-183</text>
<text x="274.4" y="38.4">MOTION_INT</text>
<text x="22.7" y="43.5">VCC</text>
<text x="129.4" y="43.5">MOTION_INT-18</text>
<text x="154.9" y="43.5">SCK2-18</text>
<text x="208.3" y="43.5">SCK2</text>
<text x="60.7" y="48.6">SS#2-18</text>
<text x="60.7" y="53.7">MISO2-18</text>
<text x="154.9" y="48.6">SS#2-18</text>
<text x="154.9" y="53.7">MISO2-18</text>
<text x="208.3" y="48.6">SS#2</text>
<text x="208.3" y="53.7">MISO2</text>
<text x="20" y="56.2">S_SCL</text>
<text x="30.2" y="56.2">S_SDA</text>
<text x="129.4" y="63.8">MOSI2-18</text>
<text x="251.6" y="61.3">GND</text>
<text x="129.4" y="68.9">SCK2-18</text>
<text x="225.2" y="66.4">VCC_Periph</text>
<text x="254.6" y="70.2">GND</text>
<text x="185.4" y="74">GND</text>
<text x="60.7" y="94.4">GND</text>
<text x="73.5" y="94.4">GND</text>
<text x="98.9" y="94.4">GND</text>
<text x="198.1" y="107.1">BLUE_RTS</text>
<text x="198.1" y="104.6">BLUE_CTS</text>
<text x="154.3" y="109.6">AVCC</text>
<text x="198.1" y="109.6">BLUE_TX</text>
<text x="198.1" y="112.2">BLUE_RX</text>
<text x="83.8" y="122.3">VCC</text>
<text x="264.4" y="122.3">VCC</text>
<text x="134.1" y="126.2">GND</text>
<text x="259.7" y="128.7">GND</text>
<text x="60.7" y="137.6">S_SCL</text>
<text x="198.1" y="137.6">BLUE_RST#</text>
<text x="282.5" y="136.4">GND</text>
<text x="60.7" y="142.7">S_SDA</text>
<text x="259.7" y="138.9">GND</text>
<text x="264.2" y="140.2">BLUE_Connect</text>
<text x="137.1" y="147.8">GND</text>
<text x="180.3" y="145.2">AUD_DAT</text>
<text x="114.1" y="150.3">X_AUD_CLK</text>
<text x="83.7" y="163.1">GND</text>
<text x="228.7" y="165.6">GND</text>
<text x="154.9" y="173.2">GND</text>
<text x="277" y="175.8">GND</text>
</g>
<g font-size="2.3" fill="#0e0e0e">
<text x="159.4" y="18.3">100nF</text>
<text x="159.9" y="20.6">C203</text>
<text x="85.6" y="26">100nF</text>
<text x="86.1" y="28.2">C15</text>
<text x="108.5" y="26">100nF</text>
<text x="109.1" y="28.2">C16</text>
<text x="124.3" y="35.9">U3</text>
<text x="208.8" y="30.8">U202</text>
<text x="274.9" y="30.8">U203</text>
<text x="124.3" y="38.4">ICM-20948</text>
<text x="20.8" y="50.9">R201</text>
<text x="22.6" y="53.7">4k7</text>
<text x="30.9" y="50.9">R202</text>
<text x="32.7" y="53.7">4k7</text>
<text x="63.2" y="71.5">100nF</text>
<text x="65.5" y="68.7">C19</text>
<text x="241.3" y="74">C204100nF</text>
<text x="243.6" y="76.8">C200</text>
<text x="243.6" y="83.9">4.7uF</text>
<text x="254.6" y="86.7">U101</text>
<text x="254.6" y="89.3">RN41-I/RM</text>
<text x="146.9" y="112.4">C201</text>
<text x="146.9" y="119.5">4.7uF</text>
<text x="146.9" y="122.6">C202</text>
<text x="146.9" y="129.8">100nF</text>
<text x="267.5" y="129.8">R200</text>
<text x="93.8" y="135.1">U200</text>
<text x="93.8" y="137.6">M24xxx</text>
<text x="175.7" y="132.5">U201</text>
<text x="175.7" y="135.1">MP34DT05</text>
<text x="267.5" y="132.3">0R</text>
<text x="269.1" y="134.3">R204</text>
<text x="269.1" y="138.4">47k</text>
<text x="279.5" y="147.8">4k7</text>
<text x="280.2" y="145">RD200</text>
<text x="279.5" y="165.6">D200</text>
<text x="279.5" y="163.1">Yellow</text>
</g>
</svg>
